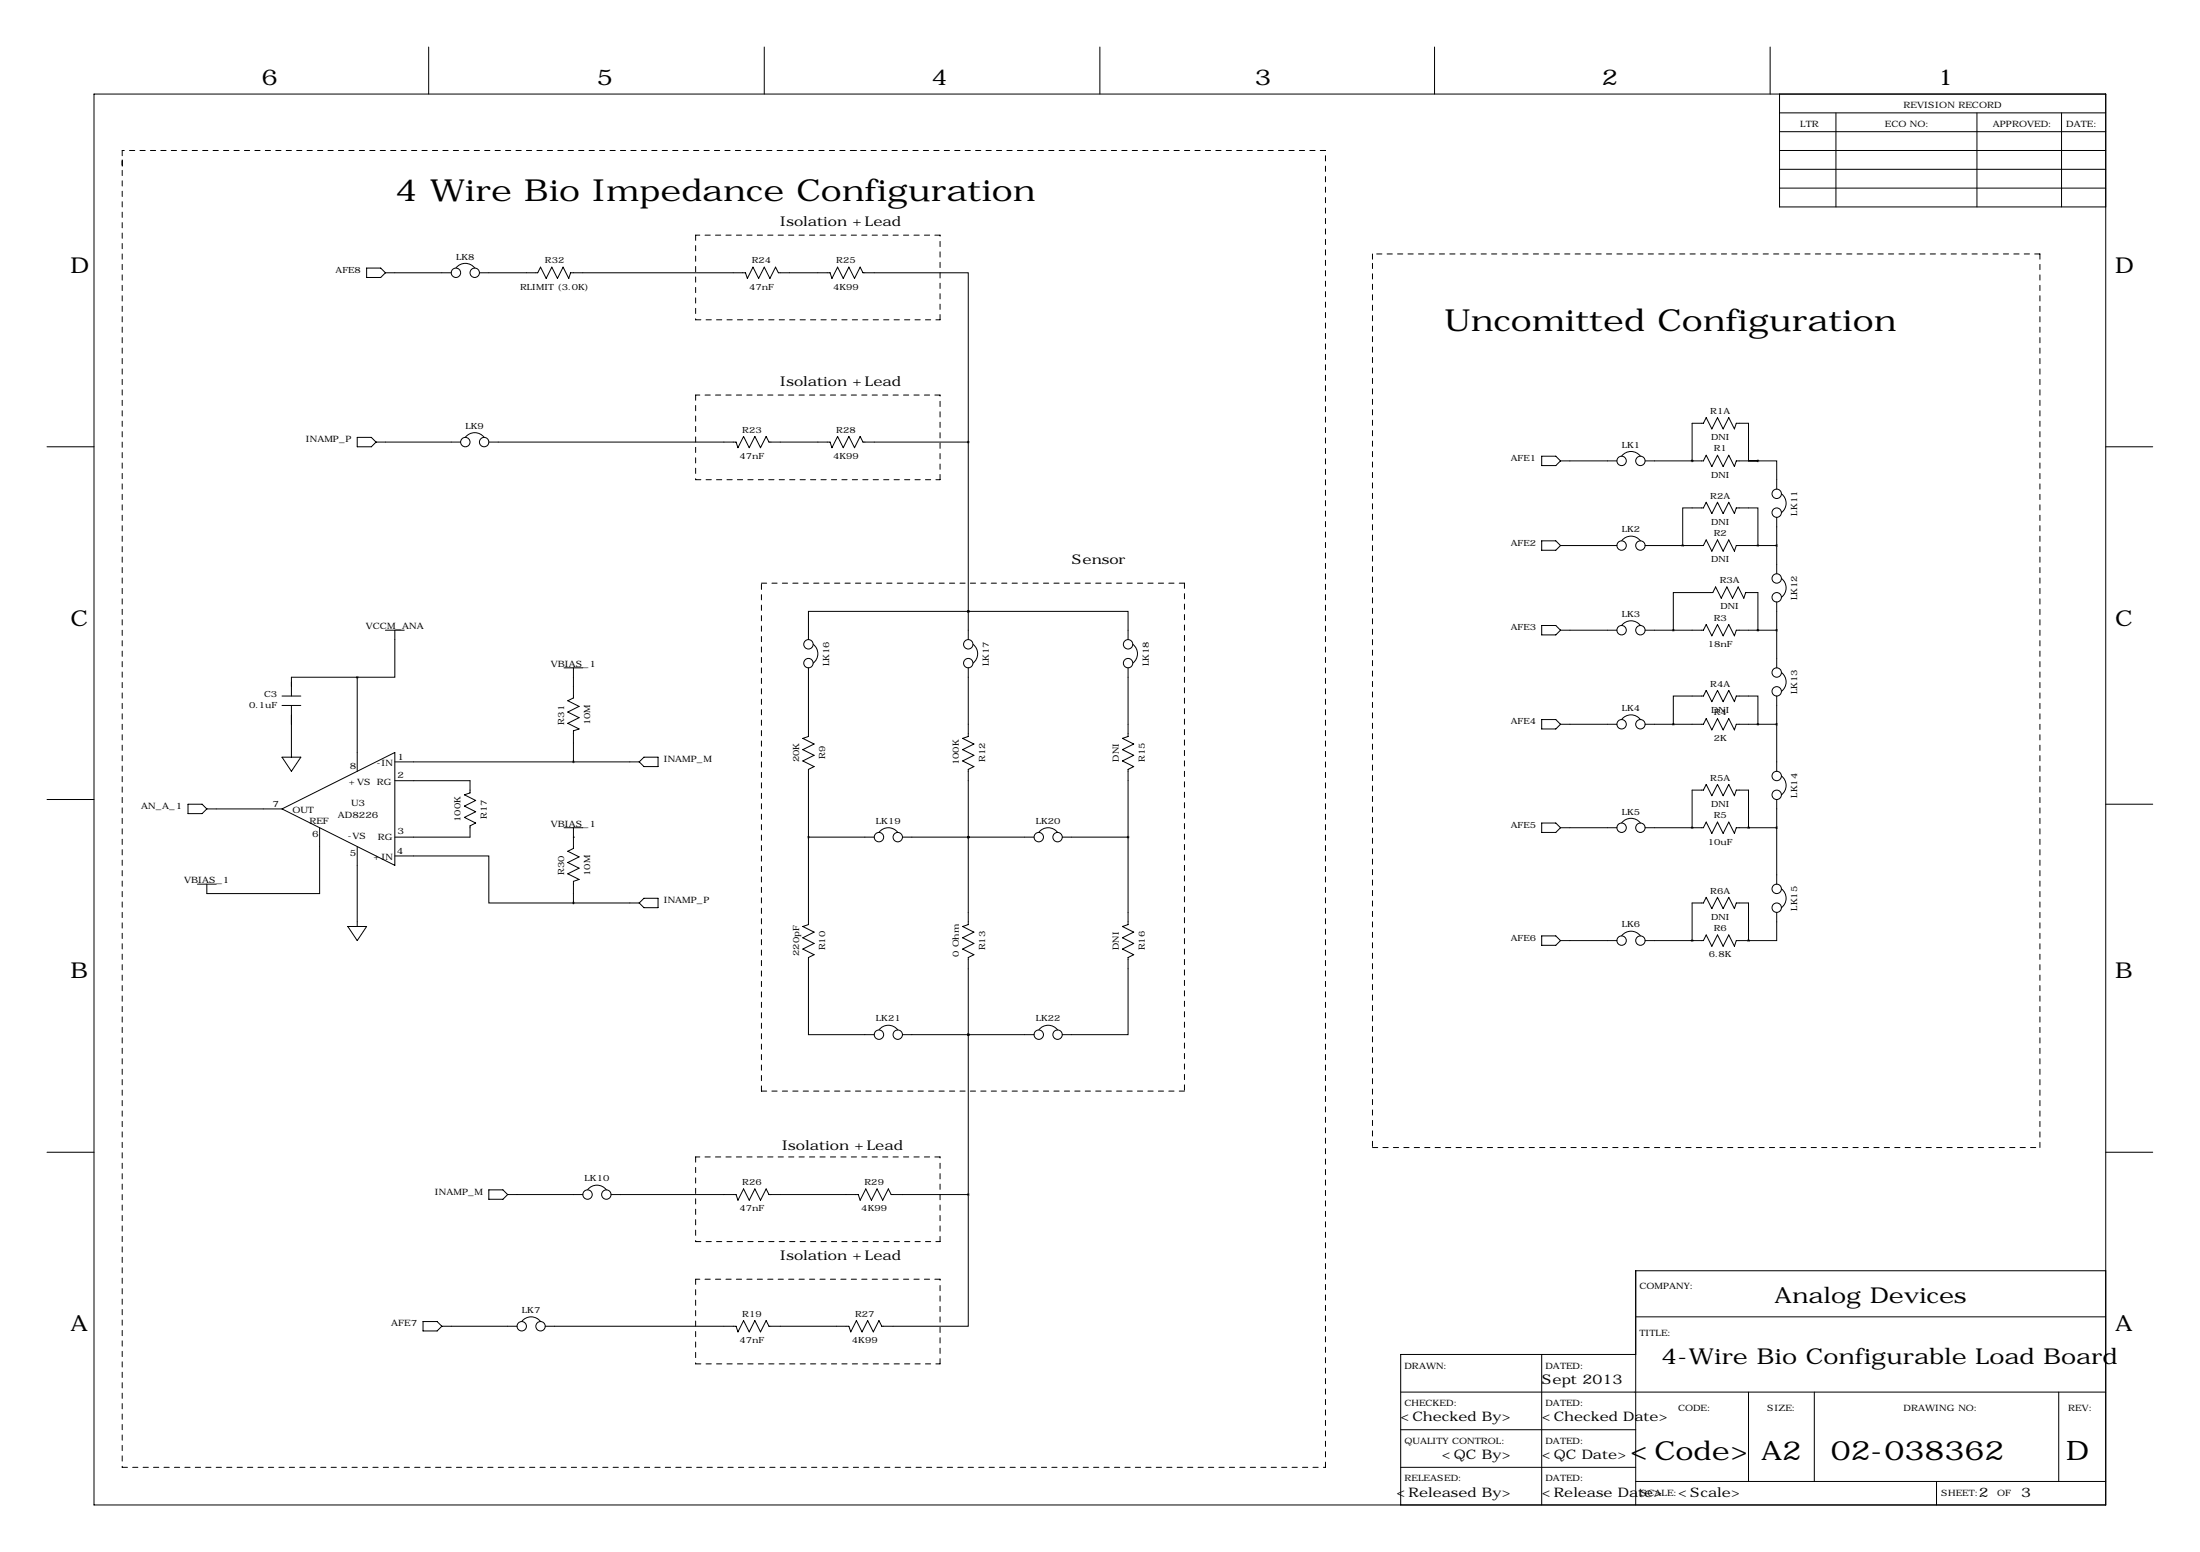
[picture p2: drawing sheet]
<svg xmlns="http://www.w3.org/2000/svg" width="594mm" height="419mm" viewBox="0 0 594 419" stroke-linecap="round" stroke-linejoin="round" font-family="sans-serif">
<g fill="none" stroke="#000" stroke-width=".27">
<path d="M115.8 12.7v12.7M206.5 12.7v12.7M297.2 12.7v12.7M387.6 12.7v12.7M478.3 12.7v12.7M25.4 25.4h543.6v381h-543.6zM480.8 25.4v30.5h88.2M480.8 30.5h88.2M480.8 35.6h88.2M496.1 30.5v25.4M534.2 30.5v25.4M557 30.5v25.4"/>
<path d="M231.1 40.6h.1M480.8 40.6h88.2M480.8 45.7h88.2M480.8 50.8h88.2M99.1 72.4h3.8l1.2 1.3-1.2 1.2h-3.8zM104.1 73.7h17.8M123.2 72.4a3.2 3.2 0 0 1 5.1 0M129.5 73.7h15.8l.7-1.6 1.6 3.1 1.5-3.1 1.5 3.1 1.5-3.1 1.6 3.1 .5-1.5h47.2l.5 1.5 1.6-3.1 1.5 3.1 1.5-3.1 1.5 3.1 1.5-3.1 .8 1.6h14l.5 1.5 1.5-3.1 1.5 3.1 1.6-3.1 1.5 3.1 1.5-3.1 .8 1.6h28.4v45.7M96.5 118.1h3.8l1.3 1.3-1.3 1.2h-3.8zM101.6 119.4h22.9M125.7 118.1a3.2 3.2 0 0 1 5.1 0M132.1 119.4h66.8l.5 1.5 1.5-3 1.5 3 1.6-3 1.5 3 1.5-3 .8 1.5h16.5l.5 1.5 1.5-3 1.5 3 1.6-3 1.5 3 1.5-3 .8 1.5h28.4"/>
<path d="M261.6 119.4v53.3M12.7 120.6h12.7M416.6 123.2h3.8l1.2 1.3-1.2 1.2h-3.8zM421.6 124.5h15.3M438.2 123.2a3.2 3.2 0 0 1 5 0M444.5 124.5h15.7l.8-1.6 1.5 3.1 1.6-3.1 1.5 3.1 1.5-3.1 1.5 3.1 .5-1.5h5.9M457.2 124.5h.1M457.2 124.5v-10.2h3l.8-1.5 1.5 3 1.6-3 1.5 3 1.5-3 1.5 3 .5-1.5h3.3v10.2h2.6M475 124.5h5.1v7.6M480.1 139.7v15.2M481.4 133.4a3.2 3.2 0 0 1-.1 5M569 120.6h12.7"/>
<path d="M416.6 146.1h3.8l1.2 1.2-1.2 1.3h-3.8zM421.6 147.3h15.3M438.2 146a3.2 3.2 0 0 1 5 0M444.5 147.3h15.7l.8-1.5 1.5 3 1.6-3 1.5 3 1.5-3 1.5 3 .5-1.5h11M454.7 147.3v-10.1h5.5l.8-1.6 1.5 3.1 1.6-3.1 1.5 3.1 1.5-3.1 1.5 3.1 .5-1.5h5.9v10.1M481.4 156.2a3.2 3.2 0 0 1-.1 5.1M104.1 170.2h5.1M106.7 170.2v12.7h-10.2M219.7 174a3.2 3.2 0 0 1 0 5.1M261.6 165.1h-43.2v7.6M261.6 165.1h.1M261.6 165.1h43.2v7.6"/>
<path d="M262.9 174a3.2 3.2 0 0 1 0 5.1M306.1 174a3.2 3.2 0 0 1 0 5.1M416.6 168.9h3.8l1.2 1.3-1.2 1.2h-3.8zM421.6 170.2h15.3M438.2 168.9a3.2 3.2 0 0 1 5 0M444.5 170.2h15.7l.8-1.5 1.5 3 1.6-3 1.5 3 1.5-3 1.5 3 .5-1.5h11M452.1 170.2v-10.2h10.7l.7-1.5 1.6 3 1.5-3 1.5 3 1.5-3 1.6 3 .5-1.5h3.3v10.2M480.1 162.6v17.7M76.2 188h5.1M76.2 190.5h5.1M78.7 190.5v14M96.5 182.9v25.4"/>
<path d="M96.5 182.9h-17.8v5.1M152.4 180.3h5.1M154.9 180.3v8.2l-1.5 .7 3.1 1.6-3.1 1.5 3.1 1.5-3.1 1.5 3.1 1.5-1.6 .6v8.3M218.4 180.3v18.6l-1.5 .5 3.1 1.5-3.1 1.5 3.1 1.6-3.1 1.5 3.1 1.5-1.6 .8v41.9l-1.5 .5 3.1 1.5-3.1 1.5 3.1 1.6-3.1 1.5 3.1 1.5-1.6 .8v20.8h17.8M261.6 180.3v18.6l-1.5 .5 3 1.5-3 1.5 3 1.6-3 1.5 3 1.5-1.5 .8v41.9l-1.5 .5 3 1.5-3 1.5 3 1.6-3 1.5 3 1.5-1.5 .8v64M304.8 180.3v18.6l-1.5 .5 3 1.5-3 1.5 3 1.6-3 1.5 3 1.5-1.5 .8v41.9l-1.5 .5 3 1.5-3 1.5 3 1.6-3 1.5 3 1.5-1.5 .8v20.8h-17.8M416.6 194.3h3.8l1.2 1.3-1.2 1.2h-3.8zM421.6 195.6h15.3M438.2 194.3a3.2 3.2 0 0 1 5 0M444.5 195.6h15.7l.8-1.5 1.5 3 1.6-3 1.5 3 1.5-3 1.5 3 .5-1.5h11M452.1 195.6v-7.6h8.1l.8-1.6 1.5 3.1 1.6-3.1 1.5 3.1 1.5-3.1 1.5 3.1 .5-1.5h5.9v7.6M480.1 188v20.3"/>
<path d="M481.4 181.6a3.2 3.2 0 0 1-.1 5.1M12.7 215.9h12.7M50.8 217.2h3.8l1.3 1.2-1.3 1.3h-3.8zM55.9 218.4h20.3M76.2 218.4l30.5-15.2v30.5zM76.2 204.5h5.1l-2.6 3.8zM106.7 210.8h20.3v3.3l-1.5 .5 3 1.6-3 1.5 3 1.5-3 1.5 3 1.5-1.5 .8v3.1h-20.3M106.7 205.7h66M174 204.5h3.8v2.5h-3.8l-1.3-1.3zM480.1 215.9v22.9M481.4 209.6a3.2 3.2 0 0 1-.1 5M569 217.2h12.7"/>
<path d="M53.3 238.8h5.1M86.4 223.5v17.8h-30.5v-2.5M96.5 228.6v21.6M106.7 231.1h25.4v12.7h22.8M152.4 223.5h5.1M154.9 226.1h.1M154.9 223.5v5.6l-1.5 .8 3.1 1.5-3.1 1.5 3.1 1.5-3.1 1.6 3.1 1.5-1.6 .5v5.8M218.4 226.1h17.8M237.5 224.8a3.2 3.2 0 0 1 5.1 0M243.8 226.1h35.6M261.6 226.1h.1M280.7 224.8a3.2 3.2 0 0 1 5.1 0"/>
<path d="M287 226.1h17.8M416.6 222.2h3.8l1.2 1.3-1.2 1.3h-3.8zM421.6 223.5h15.3M438.2 222.2a3.2 3.2 0 0 1 5 0M444.5 223.5h15.7l.8-1.5 1.5 3 1.6-3 1.5 3 1.5-3 1.5 3 .5-1.5h11M457.2 223.5h.1M457.2 223.5v-10.1h3l.8-1.6 1.5 3.1 1.6-3.1 1.5 3.1 1.5-3.1 1.5 3.1 .5-1.5h3.3v10.1M472.4 223.5h.1M94 250.2h5.1l-2.6 3.8zM154.9 243.8h17.8M172.7 243.8l1.3-1.2h3.8v2.5h-3.8zM416.6 252.7h3.8l1.2 1.3-1.2 1.3h-3.8z"/>
<path d="M421.6 254h15.3M438.2 252.7a3.2 3.2 0 0 1 5 0M444.5 254h15.7l.8-1.5 1.5 3 1.6-3 1.5 3 1.5-3 1.5 3 .5-1.5h3.3M457.2 254h.1M457.2 254v-10.2h3l.8-1.5 1.5 3.1 1.6-3.1 1.5 3.1 1.5-3.1 1.5 3.1 .5-1.6h3.3v10.2M472.4 254h.1M480.1 246.4v7.6h-7.7M481.4 240a3.2 3.2 0 0 1-.1 5.1M237.5 278.1a3.2 3.2 0 0 1 5.1 0M243.8 279.4h35.6M261.6 279.4h.1M280.7 278.1a3.2 3.2 0 0 1 5.1 0"/>
<path d="M12.7 311.1h12.7M569 311.1h12.7M132.1 321.3h3.8l1.3 1.3-1.3 1.2h-3.8zM137.2 322.6h20.3M158.8 321.3a3.2 3.2 0 0 1 5 0M165.1 322.6h33.8l.5 1.5 1.5-3 1.5 3 1.6-3 1.5 3 1.5-3 .8 1.5h24.1l.5 1.5 1.5-3 1.6 3 1.5-3 1.5 3 1.5-3 .8 1.5h20.8M261.6 322.6v35.5h-23.3l-.8-1.5-1.5 3.1-1.6-3.1-1.5 3.1-1.5-3.1-1.5 3.1-.5-1.6h-21.6l-.8-1.5-1.5 3.1-1.5-3.1-1.6 3.1-1.5-3.1-1.5 3.1-.5-1.6h-51.6M114.3 356.9h3.8l1.3 1.2-1.3 1.3h-3.8zM119.4 358.1h20.3M141 356.8a3.2 3.2 0 0 1 5.1 .1M442 355.6h127M569 343.2h-127v63.2"/>
<path d="M378.5 375.9h190.5M416.6 365.8v40.6M442 365.8h-63.5v40.6M472.4 375.9v24.1M490.2 375.9v24.1M556.3 375.9v24.1M378.5 386.1h63.5M378.5 396.2h63.5M442 400h127M523.2 400v6.4"/>
<circle cx="123.2" cy="73.7" r="1.27"/>
<circle cx="128.3" cy="73.7" r="1.27"/>
<circle cx="125.7" cy="119.4" r="1.27"/>
<circle cx="130.8" cy="119.4" r="1.27"/>
<circle cx="438.1" cy="124.5" r="1.27"/>
<circle cx="443.2" cy="124.5" r="1.27"/>
<circle cx="480.1" cy="138.4" r="1.27"/>
<circle cx="480.1" cy="133.3" r="1.27"/>
<circle cx="438.1" cy="147.3" r="1.27"/>
<circle cx="443.2" cy="147.3" r="1.27"/>
<circle cx="480.1" cy="156.2" r="1.27"/>
<circle cx="218.4" cy="174" r="1.27"/>
<circle cx="218.4" cy="179.1" r="1.27"/>
<circle cx="261.6" cy="174" r="1.27"/>
<circle cx="261.6" cy="179.1" r="1.27"/>
<circle cx="304.8" cy="174" r="1.27"/>
<circle cx="304.8" cy="179.1" r="1.27"/>
<circle cx="438.1" cy="170.2" r="1.27"/>
<circle cx="443.2" cy="170.2" r="1.27"/>
<circle cx="480.1" cy="161.3" r="1.27"/>
<circle cx="438.1" cy="195.6" r="1.27"/>
<circle cx="443.2" cy="195.6" r="1.27"/>
<circle cx="480.1" cy="186.7" r="1.27"/>
<circle cx="480.1" cy="181.6" r="1.27"/>
<circle cx="480.1" cy="214.6" r="1.27"/>
<circle cx="480.1" cy="209.5" r="1.27"/>
<circle cx="237.5" cy="226.1" r="1.27"/>
<circle cx="242.6" cy="226.1" r="1.27"/>
<circle cx="280.7" cy="226.1" r="1.27"/>
<circle cx="285.7" cy="226.1" r="1.27"/>
<circle cx="438.1" cy="223.5" r="1.27"/>
<circle cx="443.2" cy="223.5" r="1.27"/>
<circle cx="438.1" cy="254" r="1.27"/>
<circle cx="443.2" cy="254" r="1.27"/>
<circle cx="480.1" cy="240" r="1.27"/>
<circle cx="480.1" cy="245.1" r="1.27"/>
<circle cx="237.5" cy="279.4" r="1.27"/>
<circle cx="242.6" cy="279.4" r="1.27"/>
<circle cx="280.7" cy="279.4" r="1.27"/>
<circle cx="285.7" cy="279.4" r="1.27"/>
<circle cx="158.7" cy="322.6" r="1.27"/>
<circle cx="163.8" cy="322.6" r="1.27"/>
<circle cx="141" cy="358.1" r="1.27"/>
<circle cx="146" cy="358.1" r="1.27"/>
</g>
<g fill="none" stroke="#000" stroke-width=".27" stroke-dasharray="1.4 1.4">
<path d="M33 43.2v353M33 40.6v5.1M358.1 40.6h-325.1M188 63.5v22.9M254 63.5h-66M370.8 71.1v238.8M370.8 68.6v2.5M551.2 68.6h-180.4M188 86.4h66M254 86.4v-22.9M188 106.7v22.8M254 106.7h-66"/>
<path d="M188 129.5h66M254 129.5v-22.8M205.7 157.5h114.3M320 157.5v137.1M205.7 294.6v-137.1M320 294.6h-114.3M188 312.4v22.9M254 312.4h-66M370.8 309.9h180.4M551.2 309.9v-241.3M188 335.3h66M254 335.3v-22.9"/>
<path d="M188 345.4v22.9M254 345.4h-66M188 368.3h66M254 368.3v-22.9M33 396.2h325.1M358.1 396.2v-355.6"/>
</g>
<path d="M480 170.2a.05 .05 0 0 0 .1 0 .05 .05 0 0 0-.1 0zM218.4 226.1a.05 .05 0 0 0 .1 0 .05 .05 0 0 0-.1 0zM472.4 223.5a.05 .05 0 0 0 .1 0 .05 .05 0 0 0-.1 0zM480 147.3a.05 .05 0 0 0 .1 0 .05 .05 0 0 0-.1 0zM480 195.6a.05 .05 0 0 0 .1 0 .05 .05 0 0 0-.1 0zM454.6 147.3a.05 .05 0 0 0 .1 0 .05 .05 0 0 0-.1 0zM154.9 243.8a.05 .05 0 0 0 .1 0 .05 .05 0 0 0-.1 0zM154.9 205.7a.05 .05 0 0 0 .1 0 .05 .05 0 0 0-.1 0zM472.4 254a.05 .05 0 0 0 .1 0 .05 .05 0 0 0-.1 0zM480 223.5a.05 .05 0 0 0 .1 0 .05 .05 0 0 0-.1 0z" fill="#000" stroke="#000" stroke-width=".63"/>
<g font-size="8.2">
<text x="106.8" y="54.4">4 Wire Bio Impedance Configuration</text>
<text x="390.3" y="89.5">Uncomitted Configuration</text>
</g>
<g font-size="7.3">
<text x="494.7" y="394.3">02-038362</text>
<text x="558.2" y="394.3">D</text>
</g>
<g font-size="7.1">
<text x="440.5" y="394.3">&lt;Code&gt;</text>
<text x="475.8" y="394.3">A2</text>
</g>
<g font-size="5.9">
<text x="70.6" y="22.9">6</text>
<text x="161.3" y="22.9">5</text>
<text x="251.7" y="22.9">4</text>
<text x="339.1" y="22.9">3</text>
<text x="432.8" y="22.9">2</text>
<text x="523.5" y="22.9">1</text>
<text x="19" y="73.7">D</text>
<text x="571.5" y="73.7">D</text>
<text x="19" y="168.9">C</text>
<text x="571.5" y="168.9">C</text>
<text x="19" y="264.2">B</text>
<text x="571.5" y="264.2">B</text>
<text x="479.5" y="351.8">Analog Devices</text>
<text x="19" y="359.4">A</text>
<text x="571.5" y="359.4">A</text>
<text x="448.9" y="368.4">4-Wire Bio Configurable Load Board</text>
</g>
<g font-size="3.6">
<text x="210.8" y="61">Isolation +Lead</text>
<text x="210.8" y="104.1">Isolation +Lead</text>
<text x="289.6" y="152.4">Sensor</text>
<text x="211.3" y="310.6">Isolation +Lead</text>
<text x="210.8" y="340.4">Isolation +Lead</text>
<text x="416.6" y="373.7">Sept 2013</text>
<text x="378.4" y="383.8">&lt;Checked By&gt;</text>
<text x="416.6" y="383.8">&lt;Checked Date&gt;</text>
<text x="389.6" y="394">&lt;QC By&gt;</text>
<text x="416.6" y="394">&lt;QC Date&gt;</text>
<text x="377.3" y="404.1">&lt;Released By&gt;</text>
<text x="416.6" y="404.1">&lt;Release Date&gt;</text>
<text x="453.4" y="404.1">&lt;Scale&gt;</text>
<text x="534.7" y="404.1">2</text>
<text x="546.1" y="404.1">3</text>
</g>
<g font-size="2.4">
<text x="514.4" y="29.2">REVISION RECORD</text>
<text x="486.4" y="34.3">LTR</text>
<text x="509.3" y="34.3">ECO NO:</text>
<text x="538.5" y="34.3">APPROVED:</text>
<text x="558.3" y="34.3">DATE:</text>
<text x="82.6" y="119.4">INAMP_P</text>
<text x="98.9" y="169.9">VCCM_ANA</text>
<text x="148.8" y="180.1">VBIAS_1</text>
<text x="94.5" y="207.8">8</text>
<text x="101.8" y="206.8">-IN</text>
<text x="107.4" y="205.2">1</text>
<text x="179.3" y="205.7">INAMP_M</text>
<text x="94.3" y="211.9">+VS RG</text>
<text x="107.4" y="210.1">2</text>
<text x="38.1" y="218.4">AN_A_1</text>
<text x="73.7" y="217.9">7</text>
<text x="79" y="219.5">OUT</text>
<text x="91.3" y="221">AD8226</text>
<text x="94.9" y="217.7">U3</text>
<text x="83.6" y="222.5">REF</text>
<text x="84.3" y="226.1">6</text>
<text x="94" y="226.6">-VS</text>
<text x="102.1" y="226.8">RG</text>
<text x="107.4" y="225.3">3</text>
<text x="148.8" y="223.3">VBIAS_1</text>
<text x="94.5" y="231.2">5</text>
<text x="100.9" y="232.2">+IN</text>
<text x="107.2" y="230.6">4</text>
<text x="49.8" y="238.5">VBIAS_1</text>
<text x="179.3" y="243.8">INAMP_P</text>
<text x="117.5" y="322.6">INAMP_M</text>
<text x="443" y="348">COMPANY:</text>
<text x="105.7" y="358.1">AFE7</text>
<text x="443" y="360.7">TITLE:</text>
<text x="379.5" y="369.6">DRAWN:</text>
<text x="417.6" y="369.6">DATED:</text>
<text x="379.5" y="379.7">CHECKED:</text>
<text x="417.6" y="379.7">DATED:</text>
<text x="453.4" y="381">CODE:</text>
<text x="477.5" y="381">SIZE:</text>
<text x="514.4" y="381">DRAWING NO:</text>
<text x="558.8" y="381">REV:</text>
<text x="379.5" y="389.9">QUALITY CONTROL:</text>
<text x="417.6" y="389.9">DATED:</text>
<text x="379.5" y="400">RELEASED:</text>
<text x="417.6" y="400">DATED:</text>
<text x="443.2" y="403.9">SCALE:</text>
<text x="524.5" y="403.9">SHEET:</text>
<text x="539.6" y="403.9">OF</text>
</g>
<g font-size="2.3">
<text x="123.2" y="70.1">LK8</text>
<text x="147.2" y="71.1">R32</text>
<text x="203.1" y="71.1">R24</text>
<text x="226" y="71.1">R25</text>
<text x="90.7" y="73.7">AFE8</text>
<text x="140.5" y="78.2">RLIMIT (3.0K)</text>
<text x="202.4" y="78.2">47nF</text>
<text x="225.1" y="78.2">4K99</text>
<text x="462.1" y="111.8">R1A</text>
<text x="125.8" y="115.8">LK9</text>
<text x="200.6" y="116.8">R23</text>
<text x="226" y="116.8">R28</text>
<text x="462.3" y="118.9">DNI</text>
<text x="199.8" y="123.9">47nF</text>
<text x="225.1" y="123.9">4K99</text>
<text x="408.2" y="124.5">AFE1</text>
<text x="438.2" y="120.9">LK1</text>
<text x="463" y="121.9">R1</text>
<text x="462.3" y="129">DNI</text>
<text x="462.1" y="134.6">R2A</text>
<text x="438.2" y="143.8">LK2</text>
<text x="462.3" y="141.7">DNI</text>
<text x="485.6" y="139.2" transform="rotate(-90 485.6 139.2)">LK11</text>
<text x="408.2" y="147.3">AFE2</text>
<text x="463" y="144.8">R2</text>
<text x="462.3" y="151.9">DNI</text>
<text x="464.7" y="157.5">R3A</text>
<text x="438.2" y="166.6">LK3</text>
<text x="463" y="167.6">R3</text>
<text x="464.9" y="164.6">DNI</text>
<text x="485.6" y="162.1" transform="rotate(-90 485.6 162.1)">LK12</text>
<text x="408.2" y="170.2">AFE3</text>
<text x="224" y="179.9" transform="rotate(-90 224 179.9)">LK16</text>
<text x="267.2" y="179.9" transform="rotate(-90 267.2 179.9)">LK17</text>
<text x="310.4" y="179.9" transform="rotate(-90 310.4 179.9)">LK18</text>
<text x="461.5" y="174.7">18nF</text>
<text x="462.1" y="185.4">R4A</text>
<text x="67.3" y="191.2">0.1uF</text>
<text x="71.4" y="188.2">C3</text>
<text x="485.6" y="187.5" transform="rotate(-90 485.6 187.5)">LK13</text>
<text x="152.4" y="195.7" transform="rotate(-90 152.4 195.7)">R31</text>
<text x="159.5" y="195.9" transform="rotate(-90 159.5 195.9)">10M</text>
<text x="408.2" y="195.6">AFE4</text>
<text x="438.2" y="192">LK4</text>
<text x="462.3" y="192.5">DNI</text>
<text x="463" y="193">R4</text>
<text x="463" y="200.1">2K</text>
<text x="215.9" y="205.8" transform="rotate(-90 215.9 205.8)">20K</text>
<text x="223" y="205" transform="rotate(-90 223 205)">R9</text>
<text x="259.1" y="206.7" transform="rotate(-90 259.1 206.7)">100K</text>
<text x="266.2" y="205.8" transform="rotate(-90 266.2 205.8)">R12</text>
<text x="302.3" y="205.7" transform="rotate(-90 302.3 205.7)">DNI</text>
<text x="309.4" y="205.8" transform="rotate(-90 309.4 205.8)">R15</text>
<text x="462.1" y="210.8">R5A</text>
<text x="485.6" y="215.4" transform="rotate(-90 485.6 215.4)">LK14</text>
<text x="124.5" y="221.9" transform="rotate(-90 124.5 221.9)">100K</text>
<text x="131.6" y="221.1" transform="rotate(-90 131.6 221.1)">R17</text>
<text x="438.2" y="220">LK5</text>
<text x="462.3" y="217.9">DNI</text>
<text x="463" y="221">R5</text>
<text x="236.7" y="222.5">LK19</text>
<text x="279.9" y="222.5">LK20</text>
<text x="408.2" y="223.5">AFE5</text>
<text x="461.5" y="228.1">10uF</text>
<text x="152.4" y="236.3" transform="rotate(-90 152.4 236.3)">R30</text>
<text x="159.5" y="236.5" transform="rotate(-90 159.5 236.5)">10M</text>
<text x="462.1" y="241.3">R6A</text>
<text x="485.6" y="245.9" transform="rotate(-90 485.6 245.9)">LK15</text>
<text x="438.2" y="250.4">LK6</text>
<text x="462.3" y="248.4">DNI</text>
<text x="463" y="251.5">R6</text>
<text x="223" y="256.6" transform="rotate(-90 223 256.6)">R10</text>
<text x="266.2" y="256.6" transform="rotate(-90 266.2 256.6)">R13</text>
<text x="302.3" y="256.5" transform="rotate(-90 302.3 256.5)">DNI</text>
<text x="309.4" y="256.6" transform="rotate(-90 309.4 256.6)">R16</text>
<text x="408.2" y="254">AFE6</text>
<text x="215.9" y="258.2" transform="rotate(-90 215.9 258.2)">220pF</text>
<text x="259.1" y="258.5" transform="rotate(-90 259.1 258.5)">0 Ohm</text>
<text x="461.7" y="258.6">6.8K</text>
<text x="236.7" y="275.8">LK21</text>
<text x="279.9" y="275.8">LK22</text>
<text x="157.9" y="319">LK10</text>
<text x="200.6" y="320">R26</text>
<text x="233.6" y="320">R29</text>
<text x="199.8" y="327.1">47nF</text>
<text x="232.7" y="327.1">4K99</text>
<text x="141" y="354.6">LK7</text>
<text x="200.6" y="355.6">R19</text>
<text x="231" y="355.6">R27</text>
<text x="199.8" y="362.7">47nF</text>
<text x="230.2" y="362.7">4K99</text>
</g>
</svg>
